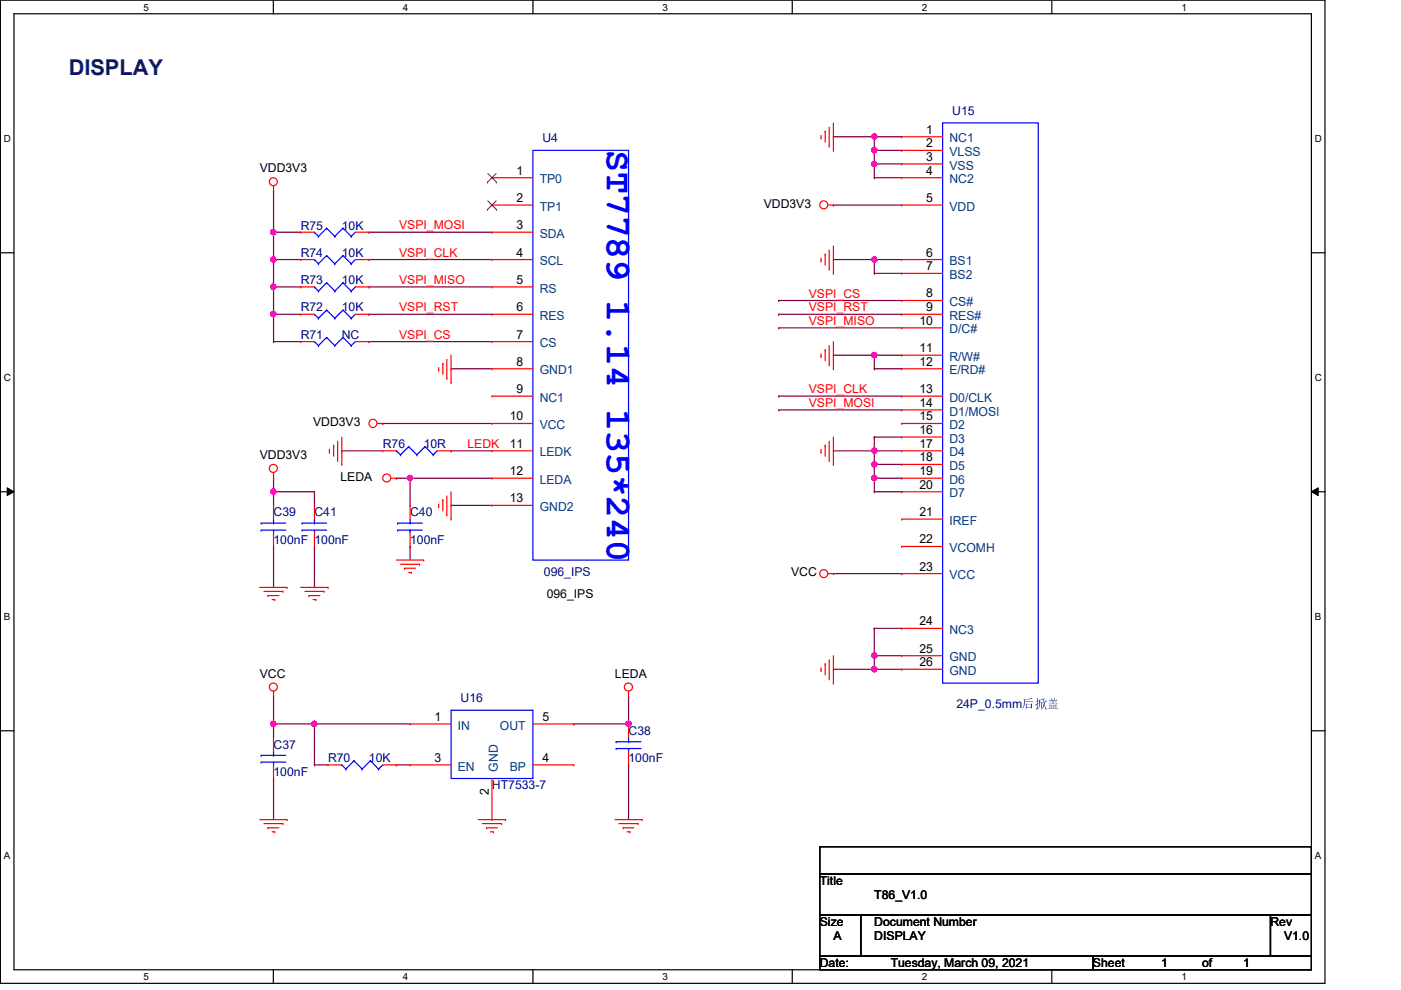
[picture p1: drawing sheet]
<svg xmlns="http://www.w3.org/2000/svg" width="297mm" height="210mm" viewBox="0 0 297 210" stroke-linecap="round" stroke-linejoin="round" font-family="sans-serif">
<path d="M.1 0h280.8v208.5h-280.8zM3 2.9h275v202.7h-275z" fill="none" stroke="#000" stroke-width=".25"/>
<g fill="#fff">
<path d="M30.4 .3h1.2v2.4h-1.2z"/>
<path d="M30.4 205.9h1.2v2.3h-1.2z"/>
</g>
<path d="M58 0v2.9M58 205.6v2.9" fill="none" stroke="#000" stroke-width=".25"/>
<g fill="#fff">
<path d="M85.4 .3h1.2v2.4h-1.2z"/>
<path d="M85.4 205.9h1.2v2.3h-1.2z"/>
</g>
<path d="M113 0v2.9M113 205.6v2.9" fill="none" stroke="#000" stroke-width=".25"/>
<g fill="#fff">
<path d="M140.5 .3h1.1v2.4h-1.1z"/>
<path d="M140.5 205.9h1.1v2.3h-1.1z"/>
</g>
<path d="M168 0v2.9M168 205.6v2.9" fill="none" stroke="#000" stroke-width=".25"/>
<g fill="#fff">
<path d="M195.4 .3h1.2v2.4h-1.2z"/>
<path d="M195.4 205.9h1.2v2.3h-1.2z"/>
</g>
<path d="M223 0v2.9M223 205.6v2.9" fill="none" stroke="#000" stroke-width=".25"/>
<g fill="#fff">
<path d="M250.5 .3h1.1v2.4h-1.1z"/>
<path d="M250.5 205.9h1.1v2.3h-1.1z"/>
<path d="M.8 28.2h1.5v2.4h-1.5z"/>
<path d="M278.8 28.2h1.4v2.4h-1.4z"/>
<path d="M.8 78.9h1.5v2.3h-1.5z"/>
<path d="M278.8 78.9h1.4v2.3h-1.4z"/>
</g>
<path d="M.1 53.6h2.9M278 53.6h2.9" fill="none" stroke="#000" stroke-width=".25"/>
<g fill="#fff">
<path d="M.8 129.6h1.4v2.3h-1.4z"/>
<path d="M278.8 129.6h1.3v2.3h-1.3z"/>
</g>
<path d="M.1 104.3h2.9M278 104.3h2.9" fill="none" stroke="#000" stroke-width=".25"/>
<path d="M1.5 103.4l1.5 .9-1.5 .8zM278 104.3l1.5-.9v1.7z" fill="#000"/>
<path d="M1.5 103.4l1.5 .9-1.5 .8zM278 104.3l1.5-.9v1.7z" fill="none" stroke="#000" stroke-width=".21"/>
<g fill="#fff">
<path d="M.8 180.3h1.4v2.3h-1.4z"/>
<path d="M278.8 180.3h1.3v2.3h-1.3z"/>
</g>
<path d="M.1 154.9h2.9M278 154.9h2.9" fill="none" stroke="#000" stroke-width=".25"/>
<path d="M185.4 29h.1M185.4 31.9h.1M185.4 29h5.8M185.4 31.9h5.8M185.4 29v2.9" fill="none" stroke="#7f003f" stroke-width=".25"/>
<circle cx="185.4" cy="29" r=".56" fill="#f0f"/>
<circle cx="185.4" cy="29" r=".56" fill="none" stroke="#f0f" stroke-width=".25"/>
<path d="M176.7 29h.1M176.7 29h8.7M185.4 37.7h.1M185.4 34.8h.1M185.4 37.7h5.8M185.4 34.8v2.9" fill="none" stroke="#7f003f" stroke-width=".25"/>
<circle cx="185.4" cy="34.8" r=".56" fill="#f0f"/>
<circle cx="185.4" cy="34.8" r=".56" fill="none" stroke="#f0f" stroke-width=".25"/>
<path d="M185.4 34.8h.1M185.4 31.9h.1M185.4 34.8h5.8M185.4 31.9v2.9" fill="none" stroke="#7f003f" stroke-width=".25"/>
<circle cx="185.4" cy="31.9" r=".56" fill="#f0f"/>
<circle cx="185.4" cy="31.9" r=".56" fill="none" stroke="#f0f" stroke-width=".25"/>
<path d="M185.4 133.2h.1M185.4 133.2h5.8M185.4 133.2v5.8M185.4 141.9h.1M185.4 141.9h5.8" fill="none" stroke="#7f003f" stroke-width=".25"/>
<circle cx="185.4" cy="141.9" r=".56" fill="#f0f"/>
<circle cx="185.4" cy="141.9" r=".56" fill="none" stroke="#f0f" stroke-width=".25"/>
<path d="M185.4 139h.1M185.4 139v2.9" fill="none" stroke="#7f003f" stroke-width=".25"/>
<circle cx="185.4" cy="139" r=".56" fill="#f0f"/>
<circle cx="185.4" cy="139" r=".56" fill="none" stroke="#f0f" stroke-width=".25"/>
<path d="M185.4 55h.1M185.4 58h.1M185.4 55h5.8M185.4 58h5.8M185.4 55v3M185.4 139h.1M185.4 139h5.8M176.7 141.9h.1M176.7 141.9h8.7" fill="none" stroke="#7f003f" stroke-width=".25"/>
<circle cx="185.4" cy="55" r=".56" fill="#f0f"/>
<circle cx="185.4" cy="55" r=".56" fill="none" stroke="#f0f" stroke-width=".25"/>
<path d="M176.7 55h.1M176.7 55h8.7M185.4 75.3h.1M185.4 78.2h.1M185.4 75.3h5.8M185.4 78.2h5.8M185.4 75.3v2.9" fill="none" stroke="#7f003f" stroke-width=".25"/>
<circle cx="185.4" cy="75.3" r=".56" fill="#f0f"/>
<circle cx="185.4" cy="75.3" r=".56" fill="none" stroke="#f0f" stroke-width=".25"/>
<path d="M176.7 75.3h.1M176.7 75.3h8.7M185.4 95.6h.1M185.4 98.5h.1M185.4 95.6h5.8M185.4 98.5h5.8M185.4 95.6v2.9" fill="none" stroke="#7f003f" stroke-width=".25"/>
<circle cx="185.4" cy="95.5" r=".56" fill="#f0f"/>
<circle cx="185.4" cy="95.5" r=".56" fill="none" stroke="#f0f" stroke-width=".25"/>
<path d="M176.7 95.6h.1M176.7 95.6h8.7M185.4 104.3h.1M185.4 101.4h.1M185.4 104.3h5.8M185.4 101.4v2.9" fill="none" stroke="#7f003f" stroke-width=".25"/>
<circle cx="185.4" cy="101.3" r=".56" fill="#f0f"/>
<circle cx="185.4" cy="101.3" r=".56" fill="none" stroke="#f0f" stroke-width=".25"/>
<path d="M185.4 98.5h.1M185.4 98.5v2.9M185.4 101.4h.1M185.4 101.4h5.8" fill="none" stroke="#7f003f" stroke-width=".25"/>
<circle cx="185.4" cy="98.5" r=".56" fill="#f0f"/>
<circle cx="185.4" cy="98.5" r=".56" fill="none" stroke="#f0f" stroke-width=".25"/>
<path d="M95.6 95.6h.1M95.6 95.6h8.7M185.4 92.7h.1M185.4 92.7h5.8M185.4 92.7v2.9M86.9 101.4h.1M86.9 101.4h17.4M95.6 107.1h.1M95.6 107.1h8.7" fill="none" stroke="#7f003f" stroke-width=".25"/>
<circle cx="86.9" cy="101.3" r=".56" fill="#f0f"/>
<circle cx="86.9" cy="101.3" r=".56" fill="none" stroke="#f0f" stroke-width=".25"/>
<g fill="none" stroke="#7f003f" stroke-width=".25">
<path d="M78.2 49.2h.1M78.2 55h.1M78.2 49.2h26.1M78.2 55h26.1M78.2 72.4h.1M78.2 60.8h.1M78.2 66.6h.1M78.2 72.4h26.1M78.2 60.8h26.1M78.2 66.6h26.1M95.6 78.2h.1M95.6 78.2h8.7"/>
<path d="M81.1 89.8h.1M81.1 89.8h23.2M58 115.9h.1M58 104.3h.1M58 104.3v2.8M58 115.9v8.6M58 104.3h8.7M66.7 115.9h.1M66.7 104.3h.1M66.7 104.3v2.8M66.7 115.9v8.6M84 101.4h.1"/>
<path d="M84 101.4h2.9M86.9 115.9h.1M86.9 101.4h.1M86.9 101.4v5.7M86.9 115.9v2.8"/>
</g>
<circle cx="57.9" cy="104.2" r=".56" fill="#f0f"/>
<circle cx="57.9" cy="104.2" r=".56" fill="none" stroke="#f0f" stroke-width=".25"/>
<path d="M58 40.6h.1M58 40.6v8.6M58 72.4h.1M58 66.6h.1M58 66.6v5.8M58 72.4h5.8M58 66.6h5.8" fill="none" stroke="#7f003f" stroke-width=".25"/>
<circle cx="57.9" cy="66.6" r=".56" fill="#f0f"/>
<circle cx="57.9" cy="66.6" r=".56" fill="none" stroke="#f0f" stroke-width=".25"/>
<path d="M58 55h.1M58 55h5.8M58 55v5.8M58 60.8h.1M58 60.8h5.8" fill="none" stroke="#7f003f" stroke-width=".25"/>
<circle cx="57.9" cy="55" r=".56" fill="#f0f"/>
<circle cx="57.9" cy="55" r=".56" fill="none" stroke="#f0f" stroke-width=".25"/>
<path d="M58 49.2h.1M58 49.2h5.8M58 49.2v5.8" fill="none" stroke="#7f003f" stroke-width=".25"/>
<circle cx="57.9" cy="49.2" r=".56" fill="#f0f"/>
<circle cx="57.9" cy="49.2" r=".56" fill="none" stroke="#f0f" stroke-width=".25"/>
<path d="M58 60.8h.1M58 60.8v5.8M58 101.4h.1M58 101.4v2.9" fill="none" stroke="#7f003f" stroke-width=".25"/>
<circle cx="57.9" cy="60.8" r=".56" fill="#f0f"/>
<circle cx="57.9" cy="60.8" r=".56" fill="none" stroke="#f0f" stroke-width=".25"/>
<g fill="none" stroke="#7f003f" stroke-width=".25">
<path d="M176.7 43.5h.1M176.7 43.5h14.5M165.1 63.7h.1M165.1 66.6h.1M165.1 69.5h.1M165.1 63.7h26.1M165.1 66.6h26.1M165.1 69.5h26.1M165.1 84h.1M165.1 86.9h.1M165.1 84h26.1M165.1 86.9h26.1"/>
<path d="M176.7 121.6h14.5M191.2 121.6h.1M58 147.7h.1M58 147.7v5.8M121.7 153.5h.1M133.3 147.7h.1M133.3 147.7v5.8h-11.6M133.3 162.2h.1M133.3 162.2v11.6"/>
</g>
<circle cx="133.2" cy="153.5" r=".56" fill="#f0f"/>
<circle cx="133.2" cy="153.5" r=".56" fill="none" stroke="#f0f" stroke-width=".25"/>
<path d="M66.7 153.5h.1M66.7 153.5h20.2M66.7 153.5v8.7M58 165.1h.1M58 165.1v8.7M66.7 162.2h.1M66.7 162.2h2.9M84 162.2h.1M84 162.2h2.9" fill="none" stroke="#7f003f" stroke-width=".25"/>
<circle cx="66.6" cy="153.5" r=".56" fill="#f0f"/>
<circle cx="66.6" cy="153.5" r=".56" fill="none" stroke="#f0f" stroke-width=".25"/>
<path d="M58 153.5h.1M58 153.5h8.7M58 153.5v2.9" fill="none" stroke="#7f003f" stroke-width=".25"/>
<circle cx="57.9" cy="153.5" r=".56" fill="#f0f"/>
<circle cx="57.9" cy="153.5" r=".56" fill="none" stroke="#f0f" stroke-width=".25"/>
<path d="M72.5 95.6h.1M72.5 95.6h8.6" fill="none" stroke="#7f003f" stroke-width=".25"/>
<g fill="none" stroke="#f00" stroke-width=".25">
<path d="M58 39.4v1.2M104.3 37.7h.1M104.3 37.7h8.7M174.1 29.3h.1M174.1 28.7v.6M175 27.8h.1M175 27.8v2.3M175.8 31h.1M175.8 27v4M176.7 31.9h.1M176.7 26.1v5.8M191.2 29h.1"/>
<path d="M191.2 34.8h.1M191.2 31.9h.1M191.2 37.7h.1M191.2 37.7h8.7M191.2 29h8.7M191.2 34.8h8.7M191.2 31.9h8.7M58 40.6h.1M63.8 55h.1M63.8 49.2h.1M63.8 49.2h2.9M63.8 55h2.9"/>
<path d="M75.3 49.2h2.9M75.3 55h2.9M78.2 55h.1M78.2 49.2h.1M104.3 43.5h.1M104.3 49.2h.1M104.3 55h.1M104.3 43.5h8.7M104.3 49.2h8.7M104.3 55h8.7M174.1 55.3h.1M174.1 54.7v.6"/>
<path d="M175 53.9h.1M175 53.9v2.3M175.6 43.5h1.1M175.8 57.1h.1M175.8 53v4.1M176.7 58h.1M176.7 43.5h.1M176.7 52.2v5.8M191.2 55h.1M191.2 58h.1M191.2 43.5h.1M191.2 43.5h8.7"/>
<path d="M191.2 55h8.7M191.2 58h8.7M63.8 72.4h.1M63.8 66.6h.1M63.8 60.8h.1M63.8 60.8h2.9M63.8 66.6h2.9M63.8 72.4h2.9M75.3 60.8h2.9M75.3 66.6h2.9M75.3 72.4h2.9M78.2 72.4h.1"/>
<path d="M78.2 66.6h.1M78.2 60.8h.1M93 78.5h.1M93 77.9v.6M93.9 77h.1M93.9 77v2.4M94.7 76.2v4M95.6 75.3v5.8M104.3 60.8h.1M104.3 66.6h.1M104.3 72.4h.1M104.3 78.2h.1"/>
<path d="M104.3 60.8h8.7M104.3 66.6h8.7M104.3 72.4h8.7M104.3 78.2h8.7M174.1 75.6h.1M174.1 75v.6M175 74.2h.1M175 74.2v2.3M175.8 77.3h.1M175.8 73.3v4M176.7 78.2h.1M176.7 72.4v5.8"/>
<path d="M191.2 66.6h.1M191.2 75.3h.1M191.2 63.7h.1M191.2 78.2h.1M191.2 69.5h.1M191.2 66.6h8.7M191.2 78.2h8.7M191.2 75.3h8.7M191.2 63.7h8.7M191.2 69.5h8.7M69.8 95.9h.1M69.8 95.3v.6"/>
<path d="M70.7 94.4h.1M70.7 94.4v2.3M71.6 97.6h.1M71.6 93.6v4M72.5 98.5h.1M72.5 92.7v5.8M80 89.8h1.1M81.1 89.8h.1M81.1 95.6h.1M81.1 95.6h2.9M92.7 95.6h2.9M94.7 80.2h.1"/>
<path d="M95.6 81.1h.1M95.6 95.6h.1M104.3 84h.1M104.3 89.8h.1M104.3 95.6h.1M104.3 89.8h8.7M104.3 95.6h8.7M104.3 84h8.7M174.1 95.9h.1M174.1 95.3v.6M175 94.4h.1M175 94.4v2.3"/>
<path d="M175.8 97.6h.1M175.8 93.6v4M176.7 98.5h.1M176.7 92.7v5.8M191.2 84h.1M191.2 86.9h.1M191.2 92.7h.1M191.2 89.8h.1M191.2 98.5h.1M191.2 95.6h.1M191.2 89.8h8.7M191.2 95.6h8.7"/>
<path d="M191.2 84h8.7M191.2 86.9h8.7M191.2 92.7h8.7M191.2 98.5h8.7M58 101.4h.1M58 115.9h.1M58 107.1h.1M58 100.2v1.2M58 107.1v3M58 112.9v3M66.7 115.9h.1M66.7 107.1h.1"/>
<path d="M66.7 107.1v3M66.7 112.9v3M82.9 101.4h1.1M84 101.4h.1M84 118.7h5.8M84.9 119.6h4M86.9 115.9h.1M86.9 107.1h.1M86.9 107.1v3M86.9 112.9v3M88.9 119.6h.1M89.8 118.7h.1"/>
<path d="M93 107.4h.1M93 106.9v.5M93.9 106h.1M93.9 106v2.3M94.7 109.2h.1M94.7 105.2v4M95.6 110.1h.1M95.6 104.3v5.8M104.3 101.4h.1M104.3 107.1h.1M104.3 101.4h8.7M104.3 107.1h8.7"/>
<path d="M191.2 101.4h.1M191.2 110.1h.1M191.2 104.3h.1M191.2 115.9h.1M191.2 101.4h8.7M191.2 110.1h8.7M191.2 104.3h8.7M191.2 115.9h8.7M55.1 124.5h5.8M56 125.4h4M56.8 126.3h.1M56.8 126.3h2.3"/>
<path d="M57.7 127.1h.5M58.2 127.1h.1M60 125.4h.1M60.9 124.5h.1M63.8 124.5h5.8M64.6 125.4h4.1M65.5 126.3h.1M65.5 126.3h2.3M66.4 127.1h.6M67 127.1h.1M68.7 125.4h.1M69.6 124.5h.1"/>
<path d="M85.8 120.5h.1M85.8 120.5h2.3M86.7 121.4h.5M87.2 121.4h.1M175.6 121.6h1.1M175.8 139.9v4M176.7 121.6h.1M176.7 139v5.8M191.2 121.6h.1M191.2 133.2h.1M191.2 139h.1M191.2 121.6h8.7"/>
<path d="M191.2 133.2h8.7M191.2 139h8.7M58 147.7h.1M58 156.4h.1M58 146.6v1.1M58 156.4v2.9M86.9 153.5h.1M86.9 153.5h8.7M113 153.5h8.7M121.7 153.5h.1M133.3 147.7h.1M133.3 153.5h.1"/>
<path d="M133.3 146.6v1.1M133.3 153.5v2.9M133.3 159.3v2.9M174.1 142.2h.1M174.1 141.6v.6M175 140.8h.1M175 140.8v2.3M175.8 143.9h.1M176.7 144.8h.1M191.2 141.9h.1M191.2 141.9h8.7M55.1 173.8h5.8"/>
<path d="M56 174.6h4M56.8 175.5h.1M56.8 175.5h2.3M57.7 176.4h.5M58 165.1h.1M58 162.2v2.9M58.2 176.4h.1M60 174.6h.1M60.9 173.8h.1M69.6 162.2h.1M69.6 162.2h2.9M81.1 162.2h2.9"/>
<path d="M84 162.2h.1M86.9 162.2h.1M86.9 162.2h8.7M101.4 173.8h5.8M102.3 174.6h4M103.2 175.5h.1M103.2 175.5h2.2M104 176.4h.6M104.3 173.8h.1M104.3 165.1v8.7M104.6 176.4h.1M106.3 174.6h.1"/>
<path d="M107.2 173.8h.1M113 162.2h8.7M121.7 162.2h.1M130.4 173.8h5.7M131.2 174.6h4.1M132.1 175.5h.1M132.1 175.5h2.3M133 176.4h.6M133.3 162.2h.1M133.6 176.4h.1M135.3 174.6h.1M136.1 173.8h.1"/>
<circle cx="57.9" cy="38.5" r=".85"/>
<circle cx="174.7" cy="43.4" r=".85"/>
<circle cx="57.9" cy="99.3" r=".85"/>
<circle cx="79.1" cy="89.8" r=".86"/>
<circle cx="82" cy="101.3" r=".85"/>
<circle cx="174.7" cy="121.6" r=".85"/>
<circle cx="57.9" cy="145.7" r=".85"/>
<circle cx="133.2" cy="145.7" r=".86"/>
</g>
<path d="M173.8 179.5h104.2v5.8h-104.2zM173.8 185.3h104.2v8.7h-104.2zM173.8 194h8.7v8.7h-8.7zM182.5 194h86.9v8.7h-86.9zM269.4 194h8.6v8.7h-8.6zM173.8 202.7h57.9v2.9h-57.9zM231.7 202.7h46.3v2.9h-46.3z" fill="none" stroke="#000" stroke-width=".25"/>
<g fill="none" stroke="#00f" stroke-width=".25">
<path d="M113 31.9h20.3v86.8h-20.3zM199.9 26.1h20.2v118.7h-20.2zM66.7 55h.1M66.7 49.2h.1M66.7 55l.8 .9M66.7 49.2l.8 .9M67.5 55.9h.1M67.5 50.1h.1M69.3 59.9h.1M69.3 54.2h.1M69.3 48.4h.1M69.3 59.9l1.7 1.8"/>
<path d="M69.3 59.9l-1.8 1.8M69.3 54.2l1.7 1.7M69.3 54.2l-1.8 1.7M69.3 48.4l1.7 1.7M69.3 48.4l-1.8 1.7M71 55.9h.1M71 50.1h.1M72.7 59.9h.1M72.7 54.2h.1M72.7 48.4h.1M72.7 59.9l1.8 1.8M72.7 59.9l-1.7 1.8"/>
<path d="M72.7 54.2l1.8 1.7M72.7 54.2l-1.7 1.7M72.7 48.4l1.8 1.7M72.7 48.4l-1.7 1.7M74.5 55.9h.1M74.5 50.1h.1M75.3 55l-.8 .9M75.3 49.2l-.8 .9M66.7 72.4h.1M66.7 66.6h.1M66.7 60.8h.1M66.7 72.4l.8 .9"/>
<path d="M66.7 66.6l.8 .9M66.7 60.8l.8 .9M67.5 73.3h.1M67.5 67.5h.1M67.5 61.7h.1M69.3 71.5h.1M69.3 65.7h.1M69.3 71.5l1.7 1.8M69.3 71.5l-1.8 1.8M69.3 65.7l1.7 1.8M69.3 65.7l-1.8 1.8M71 73.3h.1"/>
<path d="M71 67.5h.1M71 61.7h.1M72.7 71.5h.1M72.7 65.7h.1M72.7 71.5l1.8 1.8M72.7 71.5l-1.7 1.8M72.7 65.7l1.8 1.8M72.7 65.7l-1.7 1.8M74.5 73.3h.1M74.5 67.5h.1M74.5 61.7h.1M75.3 72.4l-.8 .9"/>
<path d="M75.3 66.6l-.8 .9M75.3 60.8l-.8 .9M84 95.6h.1M84 95.6l.9 .8M84.9 96.4h.1M86.7 94.7h.1M86.7 94.7l1.7 1.7M86.7 94.7l-1.8 1.7M88.4 96.4h.1M90.1 94.7h.1M90.1 94.7l1.8 1.7M90.1 94.7l-1.7 1.7"/>
<path d="M91.9 96.4h.1M92.7 95.6l-.8 .8M55.4 110.9h.1M55.4 112.4h.1M55.4 110.9h5.2M55.4 112.4h5.2M58 112.4h.1M58 110.9h.1M58 110.1v.8M58 112.4v.5M64 110.9h.1M64 112.4h.1"/>
<path d="M64 110.9h5.3M64 112.4h5.3M66.7 112.4h.1M66.7 110.9h.1M66.7 110.1v.8M66.7 112.4v.5M84.3 110.9h.1M84.3 112.4h.1M84.3 110.9h5.2M84.3 112.4h5.2M86.9 112.4h.1M86.9 110.9h.1"/>
<path d="M86.9 110.1v.8M86.9 112.4v.5M58 159.3v.8M95.6 150.6h17.4v14.5h-17.4zM130.6 157.3h.1M130.6 158.7h.1M130.6 157.3h5.3M130.6 158.7h5.3M133.3 158.7h.1M133.3 157.3h.1M133.3 156.4v.9M133.3 158.7v.6"/>
<path d="M55.4 160.1h.1M55.4 161.6h.1M55.4 160.1h5.2M55.4 161.6h5.2M58 161.6h.1M58 160.1h.1M58 161.6v.6M72.5 162.2h.1M72.5 162.2l.8 .9M73.3 163.1h.1M75.1 161.3h.1M75.1 161.3l1.7 1.8"/>
<path d="M75.1 161.3l-1.8 1.8M76.8 163.1h.1M78.5 161.3h.1M78.5 161.3l1.8 1.8M78.5 161.3l-1.7 1.8M80.3 163.1h.1M81.1 162.2l-.8 .9"/>
</g>
<path d="M103.4 38.6h.1M103.4 36.8l1.8 1.8M105.2 36.8l-1.8 1.8M105.2 38.6h.1M103.4 44.4h.1M103.4 42.6l1.8 1.8M105.2 42.6l-1.8 1.8M105.2 44.4h.1" fill="none" stroke="#7f3f00" stroke-width=".21"/>
<circle cx="185.4" cy="29" r=".56" fill="#f0f"/>
<circle cx="185.4" cy="29" r=".56" fill="none" stroke="#f0f" stroke-width=".25"/>
<circle cx="185.4" cy="34.8" r=".56" fill="#f0f"/>
<circle cx="185.4" cy="34.8" r=".56" fill="none" stroke="#f0f" stroke-width=".25"/>
<circle cx="185.4" cy="31.9" r=".56" fill="#f0f"/>
<circle cx="185.4" cy="31.9" r=".56" fill="none" stroke="#f0f" stroke-width=".25"/>
<circle cx="185.4" cy="141.9" r=".56" fill="#f0f"/>
<circle cx="185.4" cy="141.9" r=".56" fill="none" stroke="#f0f" stroke-width=".25"/>
<circle cx="185.4" cy="139" r=".56" fill="#f0f"/>
<circle cx="185.4" cy="139" r=".56" fill="none" stroke="#f0f" stroke-width=".25"/>
<circle cx="185.4" cy="55" r=".56" fill="#f0f"/>
<circle cx="185.4" cy="55" r=".56" fill="none" stroke="#f0f" stroke-width=".25"/>
<circle cx="185.4" cy="75.3" r=".56" fill="#f0f"/>
<circle cx="185.4" cy="75.3" r=".56" fill="none" stroke="#f0f" stroke-width=".25"/>
<circle cx="185.4" cy="95.5" r=".56" fill="#f0f"/>
<circle cx="185.4" cy="95.5" r=".56" fill="none" stroke="#f0f" stroke-width=".25"/>
<circle cx="185.4" cy="101.3" r=".56" fill="#f0f"/>
<circle cx="185.4" cy="101.3" r=".56" fill="none" stroke="#f0f" stroke-width=".25"/>
<circle cx="185.4" cy="98.5" r=".56" fill="#f0f"/>
<circle cx="185.4" cy="98.5" r=".56" fill="none" stroke="#f0f" stroke-width=".25"/>
<circle cx="86.9" cy="101.3" r=".56" fill="#f0f"/>
<circle cx="86.9" cy="101.3" r=".56" fill="none" stroke="#f0f" stroke-width=".25"/>
<circle cx="57.9" cy="104.2" r=".56" fill="#f0f"/>
<circle cx="57.9" cy="104.2" r=".56" fill="none" stroke="#f0f" stroke-width=".25"/>
<circle cx="57.9" cy="66.6" r=".56" fill="#f0f"/>
<circle cx="57.9" cy="66.6" r=".56" fill="none" stroke="#f0f" stroke-width=".25"/>
<circle cx="57.9" cy="55" r=".56" fill="#f0f"/>
<circle cx="57.9" cy="55" r=".56" fill="none" stroke="#f0f" stroke-width=".25"/>
<circle cx="57.9" cy="49.2" r=".56" fill="#f0f"/>
<circle cx="57.9" cy="49.2" r=".56" fill="none" stroke="#f0f" stroke-width=".25"/>
<circle cx="57.9" cy="60.8" r=".56" fill="#f0f"/>
<circle cx="57.9" cy="60.8" r=".56" fill="none" stroke="#f0f" stroke-width=".25"/>
<circle cx="133.2" cy="153.5" r=".56" fill="#f0f"/>
<circle cx="133.2" cy="153.5" r=".56" fill="none" stroke="#f0f" stroke-width=".25"/>
<circle cx="66.6" cy="153.5" r=".56" fill="#f0f"/>
<circle cx="66.6" cy="153.5" r=".56" fill="none" stroke="#f0f" stroke-width=".25"/>
<circle cx="57.9" cy="153.5" r=".56" fill="#f0f"/>
<circle cx="57.9" cy="153.5" r=".56" fill="none" stroke="#f0f" stroke-width=".25"/>
<text font-size="7.8" fill="#00f" x="128.6" y="31.9" transform="rotate(90 128.6 31.9)">ST7789 1.14 135*240</text>
<text font-size="4.6" fill="#00007f" x="14.6" y="15.9">DISPLAY</text>
<g font-size="2.6">
<text x="196.4" y="28.4">1</text>
<text x="196.4" y="34.1">3</text>
<text x="196.4" y="31.2">2</text>
<text x="55.1" y="36.5">VDD3V3</text>
<text x="109.5" y="37">1</text>
<text x="196.4" y="37">4</text>
<text x="109.5" y="42.8">2</text>
<text x="161.9" y="44.1">VDD3V3</text>
<text x="196.4" y="42.8">5</text>
<text x="109.5" y="48.6">3</text>
<text x="109.5" y="54.4">4</text>
<text x="196.4" y="54.4">6</text>
<text x="196.4" y="57.3">7</text>
<text x="109.5" y="60.2">5</text>
<text x="109.5" y="66">6</text>
<text x="196.4" y="66">9</text>
<text x="196.4" y="63.1">8</text>
<text x="109.5" y="71.8">7</text>
<text x="194.9" y="68.9">10</text>
<text x="109.5" y="77.6">8</text>
<text x="194.9" y="74.7">11</text>
<text x="194.9" y="77.6">12</text>
<text x="109.5" y="83.4">9</text>
<text x="194.9" y="83.4">13</text>
<text x="108.1" y="89.2">10</text>
<text x="194.9" y="86.3">14</text>
<text x="194.9" y="89.2">15</text>
<text x="66.4" y="90.4">VDD3V3</text>
<text x="108.1" y="95">11</text>
<text x="194.9" y="92">16</text>
<text x="194.9" y="95">17</text>
<text x="55.1" y="97.3">VDD3V3</text>
<text x="72.2" y="102">LEDA</text>
<text x="108.1" y="100.8">12</text>
<text x="194.9" y="100.8">19</text>
<text x="194.9" y="97.8">18</text>
<text x="108.1" y="106.5">13</text>
<text x="194.9" y="103.6">20</text>
<text x="194.9" y="109.4">21</text>
<text x="194.9" y="115.2">22</text>
<text x="167.7" y="122.2">VCC</text>
<text x="194.9" y="121">23</text>
<text x="115.9" y="126.9">096_IPS</text>
<text x="194.9" y="132.6">24</text>
<text x="55.1" y="143.7">VCC</text>
<text x="130.4" y="143.7">LEDA</text>
<text x="194.9" y="138.4">25</text>
<text x="194.9" y="141.3">26</text>
<text x="92.2" y="152.9">1</text>
<text x="115" y="152.9">5</text>
<text x="92.2" y="161.5">3</text>
<text x="115" y="161.5">4</text>
<text x="103.7" y="168.5" transform="rotate(-90 103.7 168.5)">2</text>
<text x="173.8" y="187.7">Title</text>
<text x="185.4" y="190.6">T86_V1.0</text>
<text x="173.8" y="196.3">Size</text>
<text x="185.4" y="196.3">Document Number</text>
<text x="269.4" y="196.3">Rev</text>
<text x="176.7" y="199.3">A</text>
<text x="185.4" y="199.3">DISPLAY</text>
<text x="272.2" y="199.3">V1.0</text>
<text x="173.8" y="205.1">Date:</text>
<text x="188.8" y="205.1">Tuesday, March 09, 2021</text>
<text x="231.7" y="205.1">Sheet</text>
<text x="246.2" y="205.1">1</text>
<text x="254.9" y="205.1">of</text>
<text x="263.6" y="205.1">1</text>
</g>
<g font-size="2.6" fill="#00007f">
<text x="201.9" y="24.3">U15</text>
<text x="115" y="30.1">U4</text>
<text x="63.8" y="48.7">R75</text>
<text x="72.5" y="48.7">10K</text>
<text x="63.8" y="54.5">R74</text>
<text x="72.5" y="54.5">10K</text>
<text x="63.8" y="60.3">R73</text>
<text x="72.5" y="60.3">10K</text>
<text x="63.8" y="71.8">R71</text>
<text x="63.8" y="66">R72</text>
<text x="72.5" y="71.8">NC</text>
<text x="72.5" y="66">10K</text>
<text x="81.1" y="95">R76</text>
<text x="89.8" y="95">10R</text>
<text x="58" y="109.5">C39</text>
<text x="66.7" y="109.5">C41</text>
<text x="86.9" y="109.5">C40</text>
<text x="58" y="115.3">100nF</text>
<text x="66.7" y="115.3">100nF</text>
<text x="86.9" y="115.3">100nF</text>
<text x="115.3" y="122.2">096_IPS</text>
<text x="97.7" y="148.9">U16</text>
<text x="133.3" y="155.8">C38</text>
<text x="202.8" y="150">24P_0.5mm后后后</text>
<text x="58" y="158.7">C37</text>
<text x="69.6" y="161.6">R70</text>
<text x="78.2" y="161.6">10K</text>
<text x="133.3" y="161.6">100nF</text>
<text x="58" y="164.5">100nF</text>
<text x="104.3" y="167.4">HT7533-7</text>
</g>
<g font-size="2.6" fill="#003f7f">
<text x="201.3" y="30.2">NC1</text>
<text x="201.3" y="35.9">VSS</text>
<text x="201.3" y="33.1">VLSS</text>
<text x="114.4" y="38.9">TP0</text>
<text x="201.3" y="38.9">NC2</text>
<text x="114.4" y="44.7">TP1</text>
<text x="201.3" y="44.7">VDD</text>
<text x="114.4" y="50.4">SDA</text>
<text x="114.4" y="56.2">SCL</text>
<text x="201.3" y="56.2">BS1</text>
<text x="201.3" y="59.1">BS2</text>
<text x="114.4" y="62">RS</text>
<text x="201.3" y="64.9">CS#</text>
<text x="114.4" y="67.8">RES</text>
<text x="201.3" y="67.8">RES#</text>
<text x="201.3" y="70.7">D/C#</text>
<text x="114.4" y="73.6">CS</text>
<text x="201.3" y="76.5">R/W#</text>
<text x="114.4" y="79.4">GND1</text>
<text x="201.3" y="79.4">E/RD#</text>
<text x="114.4" y="85.2">NC1</text>
<text x="201.3" y="85.2">D0/CLK</text>
<text x="201.3" y="88.1">D1/MOSI</text>
<text x="114.4" y="91">VCC</text>
<text x="201.3" y="93.9">D3</text>
<text x="201.3" y="91">D2</text>
<text x="114.4" y="96.8">LEDK</text>
<text x="201.3" y="99.7">D5</text>
<text x="201.3" y="96.8">D4</text>
<text x="114.4" y="102.6">LEDA</text>
<text x="201.3" y="102.6">D6</text>
<text x="201.3" y="105.5">D7</text>
<text x="114.4" y="108.3">GND2</text>
<text x="201.3" y="111.3">IREF</text>
<text x="201.3" y="117.1">VCOMH</text>
<text x="201.3" y="122.8">VCC</text>
<text x="201.3" y="134.4">NC3</text>
<text x="201.3" y="140.2">GND</text>
<text x="201.3" y="143.1">GND</text>
<text x="97.1" y="154.7">IN</text>
<text x="106" y="154.7">OUT</text>
<text x="97.1" y="163.4">EN</text>
<text x="105.5" y="163.6" transform="rotate(-90 105.5 163.6)">GND</text>
<text x="108.1" y="163.4">BP</text>
</g>
<g font-size="2.6" fill="#f00">
<text x="84.6" y="48.6">VSPI_MOSI</text>
<text x="84.6" y="54.4">VSPI_CLK</text>
<text x="84.6" y="60.2">VSPI_MISO</text>
<text x="171.5" y="63.1">VSPI_CS</text>
<text x="84.6" y="71.8">VSPI_CS</text>
<text x="84.6" y="66">VSPI_RST</text>
<text x="171.5" y="66">VSPI_RST</text>
<text x="171.5" y="68.9">VSPI_MISO</text>
<text x="171.5" y="83.4">VSPI_CLK</text>
<text x="171.5" y="86.3">VSPI_MOSI</text>
<text x="99.1" y="95">LEDK</text>
</g>
<g font-size="2.1">
<text x="30.4" y="2.2">5</text>
<text x="85.4" y="2.2">4</text>
<text x="140.5" y="2.2">3</text>
<text x="195.4" y="2.2">2</text>
<text x="250.5" y="2.2">1</text>
<text x=".8" y="30.1">D</text>
<text x="278.8" y="30.1">D</text>
<text x=".8" y="80.8">C</text>
<text x="278.8" y="80.8">C</text>
<text x=".8" y="131.5">B</text>
<text x="278.8" y="131.5">B</text>
<text x=".8" y="182.2">A</text>
<text x="278.8" y="182.2">A</text>
<text x="30.4" y="207.8">5</text>
<text x="85.4" y="207.8">4</text>
<text x="140.5" y="207.8">3</text>
<text x="195.4" y="207.8">2</text>
<text x="250.5" y="207.8">1</text>
</g>
</svg>
